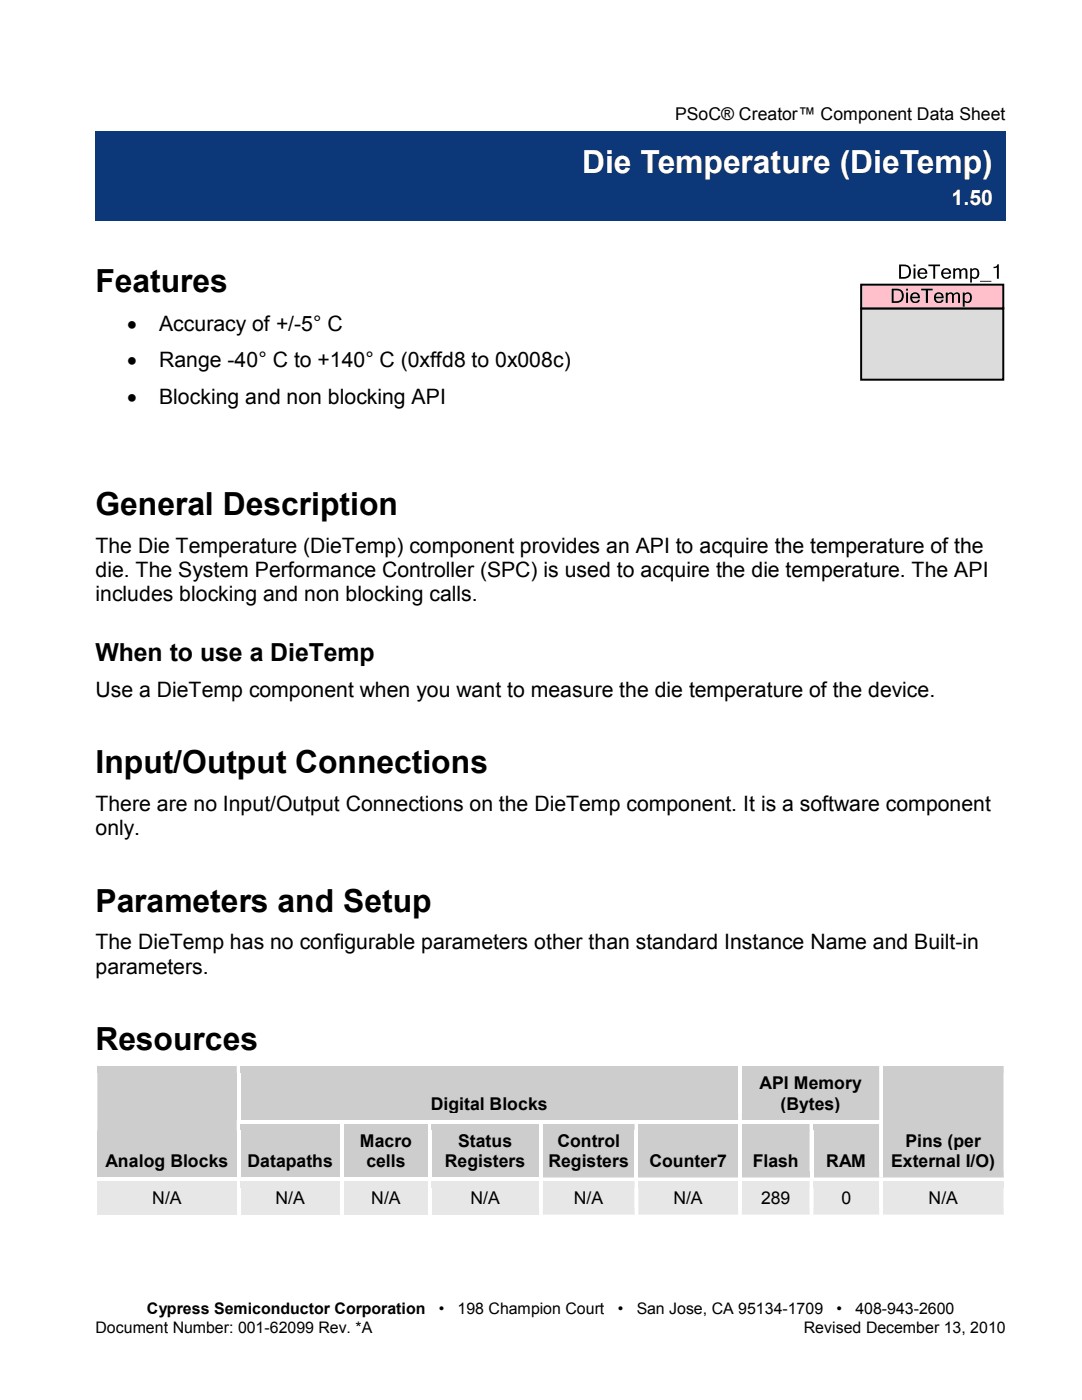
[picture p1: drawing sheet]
<svg xmlns="http://www.w3.org/2000/svg" width="216mm" height="279mm" viewBox="0 0 216 279" stroke-linecap="round" stroke-linejoin="round" font-family="sans-serif">
<g fill="#cdcdcd">
<path d="M19.4 212.9h27.8v22.1h-27.8z"/>
<path d="M20.3 229.7h26.1v4h-26.1z"/>
<path d="M48 212.9h99.2v10.6h-99.2z"/>
<path d="M48.9 218.2h97.5v4h-97.5z"/>
<path d="M148 212.9h27.4v10.6h-27.4z"/>
<path d="M148.9 214.2h25.6v4h-25.6z"/>
<path d="M148.9 218.2h25.6v4h-25.6z"/>
<path d="M177.1 229.7h22.3v4h-22.3z"/>
<path d="M176.2 212.9h24.1v22.1h-24.1zM177.1 225.6h22.3v4.1h-22.3z"/>
</g>
<g fill="#fff">
<path d="M19.4 212.1h27.8v.8h-27.8z"/>
<path d="M18.7 212.1h.7v2.1h-.7zM18.7 212.1h.7v.8h-.7z"/>
</g>
<path d="M19.4 212.9h27.8v1.3h-27.8z" fill="#cdcdcd"/>
<g fill="#fff">
<path d="M48 212.1h99.3v.8h-99.3z"/>
<path d="M47.2 212.9h.8v1.3h-.8zM47.2 212.1h.8v.8h-.8z"/>
</g>
<path d="M48 212.9h99.3v1.3h-99.3z" fill="#cdcdcd"/>
<g fill="#fff">
<path d="M148 212.1h27.4v.8h-27.4z"/>
<path d="M147.3 212.9h.7v1.3h-.7zM147.3 212.1h.7v.8h-.7z"/>
</g>
<path d="M148 212.9h27.4v1.3h-27.4z" fill="#cdcdcd"/>
<path d="M175.4 212.9h.8v1.3h-.8zM175.4 212.1h24.9v.8h-24.9z" fill="#fff"/>
<path d="M176.2 212.9h24.1v1.3h-24.1z" fill="#cdcdcd"/>
<path d="M200.3 212.1h.7v2.1h-.7zM200.3 212.1h.7v.8h-.7zM18.7 214.2h.7v9.3h-.7z" fill="#fff"/>
<path d="M47.6 223.5h100.1" fill="none" stroke="#e6e7e6" stroke-width=".2"/>
<path d="M47.6 222.2h100.1v1.3h-100.1z" fill="#cdcdcd"/>
<path d="M47.2 214.2h.8v9.3h-.8z" fill="#fff"/>
<path d="M147.7 223.5h28.1" fill="none" stroke="#e6e7e6" stroke-width=".2"/>
<path d="M147.7 222.2h28.1v1.3h-28.1z" fill="#cdcdcd"/>
<path d="M147.3 214.2h.7v9.3h-.7zM175.4 214.2h.8v9.3h-.8zM200.3 214.2h.7v9.3h-.7z" fill="#fff"/>
<g fill="#cdcdcd">
<path d="M68.7 224.3h16.6v10.7h-16.6z"/>
<path d="M69.6 225.6h14.9v4.1h-14.9z"/>
<path d="M69.6 229.7h14.9v4h-14.9z"/>
<path d="M86.1 224.3h21.5v10.7h-21.5z"/>
<path d="M87 225.6h19.7v4.1h-19.7z"/>
<path d="M87 229.7h19.7v4h-19.7z"/>
<path d="M109.2 229.7h16.5v4h-16.5z"/>
<path d="M127.4 224.3h19.8v10.7h-19.8z"/>
<path d="M128.3 229.7h18.1v4h-18.1z"/>
<path d="M48 224.3h19.9v10.7h-19.9zM48.9 229.7h18.1v4h-18.1z"/>
<path d="M108.3 224.3h18.3v10.7h-18.3zM109.2 225.6h16.5v4.1h-16.5z"/>
<path d="M148 224.3h13.5v10.7h-13.5zM148.9 229.7h11.8v4h-11.8z"/>
<path d="M162.3 224.3h13.1v10.7h-13.1zM163.2 229.7h11.3v4h-11.3z"/>
</g>
<g fill="#fff">
<path d="M48 223.5h19.9v.8h-19.9z"/>
<path d="M18.7 223.5h.7v2.1h-.7zM47.2 223.5h.8v2.1h-.8z"/>
</g>
<path d="M48 224.3h19.9v1.3h-19.9z" fill="#cdcdcd"/>
<g fill="#fff">
<path d="M67.9 223.5h.8v2.1h-.8z"/>
<path d="M68.7 223.5h16.6v.8h-16.6z"/>
</g>
<path d="M68.7 224.3h16.6v1.3h-16.6z" fill="#cdcdcd"/>
<g fill="#fff">
<path d="M85.3 223.5h.8v2.1h-.8z"/>
<path d="M86.1 223.5h21.5v.8h-21.5z"/>
</g>
<path d="M86.1 224.3h21.5v1.3h-21.5z" fill="#cdcdcd"/>
<path d="M107.6 223.5h.7v2.1h-.7zM108.3 223.5h18.3v.8h-18.3z" fill="#fff"/>
<path d="M108.3 224.3h18.3v1.3h-18.3z" fill="#cdcdcd"/>
<path d="M126.6 223.5h.8v2.1h-.8zM127.4 223.5h19.9v.8h-19.9z" fill="#fff"/>
<path d="M127.4 224.3h19.9v1.3h-19.9z" fill="#cdcdcd"/>
<path d="M147.3 223.5h.7v2.1h-.7zM148 223.5h13.5v.8h-13.5z" fill="#fff"/>
<path d="M148 224.3h13.5v1.3h-13.5z" fill="#cdcdcd"/>
<path d="M161.5 223.5h.8v2.1h-.8zM162.3 223.5h13.1v.8h-13.1z" fill="#fff"/>
<path d="M162.3 224.3h13.1v1.3h-13.1z" fill="#cdcdcd"/>
<path d="M175.4 223.5h.8v2.1h-.8zM200.3 223.5h.7v2.1h-.7z" fill="#fff"/>
<path d="M19 235h28.6" fill="none" stroke="#e6e7e6" stroke-width=".2"/>
<path d="M19 233.7h28.6v1.2h-28.6z" fill="#cdcdcd"/>
<path d="M18.7 225.6h.7v9.4h-.7z" fill="#fff"/>
<path d="M47.6 235h20.7" fill="none" stroke="#e6e7e6" stroke-width=".2"/>
<path d="M47.6 233.7h20.7v1.2h-20.7z" fill="#cdcdcd"/>
<path d="M47.2 225.6h.8v9.4h-.8z" fill="#fff"/>
<path d="M68.3 235h17.4" fill="none" stroke="#e6e7e6" stroke-width=".2"/>
<path d="M68.3 233.7h17.4v1.2h-17.4z" fill="#cdcdcd"/>
<path d="M67.9 225.6h.8v9.4h-.8z" fill="#fff"/>
<path d="M85.7 235h22.2" fill="none" stroke="#e6e7e6" stroke-width=".2"/>
<path d="M85.7 233.7h22.2v1.2h-22.2z" fill="#cdcdcd"/>
<path d="M85.3 225.6h.8v9.4h-.8z" fill="#fff"/>
<path d="M107.9 235h19.1" fill="none" stroke="#e6e7e6" stroke-width=".2"/>
<path d="M107.9 233.7h19.1v1.2h-19.1z" fill="#cdcdcd"/>
<path d="M107.6 225.6h.7v9.4h-.7z" fill="#fff"/>
<path d="M127 235h20.7" fill="none" stroke="#e6e7e6" stroke-width=".2"/>
<path d="M127 233.7h20.7v1.2h-20.7z" fill="#cdcdcd"/>
<path d="M126.6 225.6h.8v9.4h-.8z" fill="#fff"/>
<path d="M147.7 235h14.2" fill="none" stroke="#e6e7e6" stroke-width=".2"/>
<path d="M147.7 233.7h14.2v1.2h-14.2z" fill="#cdcdcd"/>
<path d="M147.3 225.6h.7v9.4h-.7z" fill="#fff"/>
<path d="M161.9 235h13.9" fill="none" stroke="#e6e7e6" stroke-width=".2"/>
<path d="M161.9 233.7h13.9v1.2h-13.9z" fill="#cdcdcd"/>
<path d="M161.5 225.6h.8v9.4h-.8z" fill="#fff"/>
<path d="M175.8 235h24.9" fill="none" stroke="#e6e7e6" stroke-width=".2"/>
<path d="M175.8 233.7h24.9v1.2h-24.9z" fill="#cdcdcd"/>
<path d="M175.4 225.6h.8v9.4h-.8zM200.3 225.6h.7v9.4h-.7z" fill="#fff"/>
<g fill="#e6e7e6">
<path d="M19.4 235.8h27.8v6.6h-27.8z"/>
<path d="M20.3 237.1h26.1v4h-26.1z"/>
<path d="M68.7 235.8h16.6v6.6h-16.6z"/>
<path d="M69.6 237.1h14.9v4h-14.9z"/>
<path d="M86.1 235.8h21.5v6.6h-21.5z"/>
<path d="M87 237.1h19.7v4h-19.7z"/>
<path d="M127.4 235.8h19.8v6.6h-19.8z"/>
<path d="M128.3 237.1h18.1v4h-18.1z"/>
<path d="M48 235.8h19.9v6.6h-19.9zM48.9 237.1h18.1v4h-18.1z"/>
<path d="M108.3 235.8h18.3v6.6h-18.3zM109.2 237.1h16.5v4h-16.5z"/>
<path d="M148 235.8h13.5v6.6h-13.5zM148.9 237.1h11.8v4h-11.8z"/>
<path d="M162.3 235.8h13.1v6.6h-13.1zM163.2 237.1h11.3v4h-11.3z"/>
<path d="M176.2 235.8h24.1v6.6h-24.1zM177.1 237.1h22.3v4h-22.3z"/>
</g>
<g fill="#fff">
<path d="M18.7 235h.7v2.1h-.7z"/>
<path d="M19.4 235h27.8v.8h-27.8z"/>
</g>
<path d="M19.4 235.8h27.8v1.3h-27.8z" fill="#e6e7e6"/>
<g fill="#fff">
<path d="M47.2 235h.8v2.1h-.8z"/>
<path d="M48 235h19.9v.8h-19.9z"/>
</g>
<path d="M48 235.8h19.9v1.3h-19.9z" fill="#e6e7e6"/>
<g fill="#fff">
<path d="M67.9 235h.8v2.1h-.8z"/>
<path d="M68.7 235h16.6v.8h-16.6z"/>
</g>
<path d="M68.7 235.8h16.6v1.3h-16.6z" fill="#e6e7e6"/>
<g fill="#fff">
<path d="M85.3 235h.8v2.1h-.8z"/>
<path d="M86.1 235h21.5v.8h-21.5z"/>
</g>
<path d="M86.1 235.8h21.5v1.3h-21.5z" fill="#e6e7e6"/>
<path d="M107.6 235h.7v2.1h-.7zM108.3 235h18.3v.8h-18.3z" fill="#fff"/>
<path d="M108.3 235.8h18.3v1.3h-18.3z" fill="#e6e7e6"/>
<path d="M126.6 235h.8v2.1h-.8zM127.4 235h19.9v.8h-19.9z" fill="#fff"/>
<path d="M127.4 235.8h19.9v1.3h-19.9z" fill="#e6e7e6"/>
<path d="M147.3 235h.7v2.1h-.7zM148 235h13.5v.8h-13.5z" fill="#fff"/>
<path d="M148 235.8h13.5v1.3h-13.5z" fill="#e6e7e6"/>
<path d="M161.5 235h.8v2.1h-.8zM162.3 235h13.1v.8h-13.1z" fill="#fff"/>
<path d="M162.3 235.8h13.1v1.3h-13.1z" fill="#e6e7e6"/>
<path d="M175.4 235h.8v2.1h-.8zM176.2 235h24.1v.8h-24.1z" fill="#fff"/>
<path d="M176.2 235.8h24.1v1.3h-24.1z" fill="#e6e7e6"/>
<path d="M200.3 235h.7v2.1h-.7z" fill="#fff"/>
<path d="M19 242.4h28.6" fill="none" stroke="#e6e7e6" stroke-width=".2"/>
<path d="M19 241.1h28.6v1.3h-28.6z" fill="#e6e7e6"/>
<g fill="#fff">
<path d="M18.7 237.1h.7v6.1h-.7z"/>
<path d="M19.4 242.4h27.8v.8h-27.8z"/>
</g>
<path d="M47.6 241.1h20.7v1.3h-20.7z" fill="#e6e7e6"/>
<g fill="#fff">
<path d="M47.2 237.1h.8v6.1h-.8z"/>
<path d="M48 242.4h19.9v.8h-19.9z"/>
</g>
<path d="M68.3 241.1h17.4v1.3h-17.4z" fill="#e6e7e6"/>
<g fill="#fff">
<path d="M67.9 237.1h.8v6.1h-.8z"/>
<path d="M68.7 242.4h16.6v.8h-16.6z"/>
</g>
<path d="M85.7 241.1h22.2v1.3h-22.2z" fill="#e6e7e6"/>
<g fill="#fff">
<path d="M85.3 237.1h.8v6.1h-.8z"/>
<path d="M86.1 242.4h21.5v.8h-21.5z"/>
</g>
<path d="M107.9 241.1h19.1v1.3h-19.1z" fill="#e6e7e6"/>
<path d="M107.6 237.1h.7v6.1h-.7zM108.3 242.4h18.3v.8h-18.3z" fill="#fff"/>
<path d="M127 241.1h20.7v1.3h-20.7z" fill="#e6e7e6"/>
<path d="M126.6 237.1h.8v6.1h-.8zM127.4 242.4h19.9v.8h-19.9z" fill="#fff"/>
<path d="M147.7 241.1h14.2v1.3h-14.2z" fill="#e6e7e6"/>
<path d="M147.3 237.1h.7v6.1h-.7zM148 242.4h13.5v.8h-13.5z" fill="#fff"/>
<path d="M161.9 242.4h13.9" fill="none" stroke="#e6e7e6" stroke-width=".2"/>
<path d="M161.9 241.1h13.9v1.3h-13.9z" fill="#e6e7e6"/>
<path d="M161.5 237.1h.8v6.1h-.8zM162.3 242.4h13.1v.8h-13.1z" fill="#fff"/>
<path d="M175.8 241.1h24.9v1.3h-24.9z" fill="#e6e7e6"/>
<path d="M175.4 237.1h.8v6.1h-.8zM176.2 242.4h24.1v.8h-24.1zM200.3 237.1h.7v6.1h-.7z" fill="#fff"/>
<path d="M19 26.1h181.7v17.8h-181.7z" fill="#0c387a"/>
<path d="M171 52h29.6v24.6h-29.6z" fill="#fff"/>
<path d="M171.8 61.6h28.4v14.2h-28.4z" fill="#dcdcdc"/>
<path d="M171.8 61.6h28.4v14.2h-28.4z" fill="none" stroke="#000" stroke-width=".39"/>
<path d="M171.8 56.8h28.4v4.8h-28.4z" fill="#ffc0cb"/>
<path d="M171.8 56.8h28.4v4.8h-28.4z" fill="none" stroke="#000" stroke-width=".39"/>
<g fill="#000">
<path d="M177.9 57.6a1.92 1.92 0 0 1 2.4 .9 1.4 1.4 0 0 1-1.4 2h-1zM178.3 58v2.1a1.17 1.17 0 0 0 1.7-1.1l-.1-.3a.87 .87 0 0 0-1-.7zM180.8 58.4h.4v2.1h-.4zM180.8 57.6h.4v.4h-.4zM181.9 58.6a.99 .99 0 0 1 1.2-.2 .99 .99 0 0 1 .5 1.1h-1.6a.59 .59 0 0 0 .4 .7 .59 .59 0 0 0 .7-.4h.5a1.05 1.05 0 0 1-1.5 .6 1.05 1.05 0 0 1-.4-1.6zM182.2 58.8l-.2 .4h1.2l-.4-.5zM183.8 57.6h2.3v.4h-.9v2.5h-.5v-2.5h-.9zM186.6 58.6a.99 .99 0 0 1 1.2-.2 .99 .99 0 0 1 .5 1.1h-1.6a.59 .59 0 0 0 .5 .7 .59 .59 0 0 0 .7-.4h.4a1.03 1.03 0 0 1-1.5 .6 1.03 1.03 0 0 1-.3-1.6zM186.9 58.8l-.2 .4h1.2l-.4-.5zM188.7 58.4h.4v.2l.2-.1a.65 .65 0 0 1 1 .2 .68 .68 0 0 1 .8-.3 .68 .68 0 0 1 .5 .7v1.4h-.4v-1.6l-.3-.3-.6 .4v1.5h-.4v-1.6l-.1-.2h-.3l-.4 .3v1.5h-.4zM192.1 58.4h.4v.2a.83 .83 0 0 1 1-.2 .83 .83 0 0 1 .4 1 .89 .89 0 0 1-.4 1 .89 .89 0 0 1-1-.1v.9h-.4zM192.7 58.8l-.2 .2v.9a.6 .6 0 0 0 .8 .2 .6 .6 0 0 0 .2-.7 .55 .55 0 0 0-.1-.7 .55 .55 0 0 0-.7 .1z" fill-rule="evenodd"/>
<path d="M179.4 52.8a1.88 1.88 0 0 1 2.3 .9 1.39 1.39 0 0 1-1.4 1.9h-.9zM179.8 53.1v2.2a1.37 1.37 0 0 0 1.5-.5 1.06 1.06 0 0 0 0-1.2 1.06 1.06 0 0 0-1-.5zM182.3 53.6h.4v2h-.4zM182.3 52.8h.4v.4h-.4zM183.3 53.8a.99 .99 0 0 1 1.2-.2 .99 .99 0 0 1 .5 1.1h-1.5a.6 .6 0 0 0 .4 .6 .6 .6 0 0 0 .7-.3h.4a1.05 1.05 0 0 1-1.6 .5 1.05 1.05 0 0 1-.1-1.7zM183.7 53.9l-.2 .5h1.2l-.4-.6zM185.3 52.8h2.3v.3h-1v2.5h-.4v-2.5h-.9zM188.1 53.8a.99 .99 0 0 1 1.1-.2 .99 .99 0 0 1 .6 1.1h-1.6a.62 .62 0 0 0 .4 .6 .62 .62 0 0 0 .8-.3h.3a1.05 1.05 0 0 1-1.5 .5 1.05 1.05 0 0 1-.1-1.7zM188.4 53.9l-.2 .5h1.2a.63 .63 0 0 0-.4-.5 .63 .63 0 0 0-.6 0zM190.2 53.6h.4v.2a.65 .65 0 0 1 1.1 .1 .7 .7 0 0 1 .8-.3 .7 .7 0 0 1 .5 .7v1.3h-.3l-.1-1.5-.3-.3-.5 .3v1.5h-.4v-1.5l-.1-.3h-.4l-.3 .3v1.5h-.4zM193.6 53.6h.3v.2a.91 .91 0 0 1 1.2-.1 .91 .91 0 0 1 .3 1.2 .89 .89 0 0 1-1.5 .6v.9h-.3zM193.9 54.1v1a.67 .67 0 0 0 .9 .1 .67 .67 0 0 0 .2-.9 .56 .56 0 0 0-.5-.5 .56 .56 0 0 0-.6 .3zM195.5 56h2.3v.2h-2.3zM198.2 53.3a.63 .63 0 0 0 .8-.6h.3v2.9h-.4v-2.2l-.7 .1z" fill-rule="evenodd"/>
</g>
<text font-size="6.3" fill="#fff" x="116.2" y="34.5">Die Temperature (DieTemp)</text>
<g font-size="6.3">
<text x="19" y="58.3">Features</text>
<text x="19" y="102.8">General Description</text>
<text x="19" y="154.3">Input/Output Connections</text>
<text x="19" y="181.9">Parameters and Setup</text>
<text x="19" y="209.6">Resources</text>
</g>
<text font-size="5" x="19" y="131.9">When to use a DieTemp</text>
<text font-size="4.2" fill="#fff" x="189.9" y="40.9">1.50</text>
<g font-size="4.2">
<text x="25.4" y="66">•</text>
<text x="31.7" y="66">Accuracy of +/-5° C</text>
<text x="25.4" y="73.3">•</text>
<text x="31.8" y="73.3">Range -40° C to +140° C (0xffd8 to 0x008c)</text>
<text x="25.4" y="80.6">•</text>
<text x="31.8" y="80.6">Blocking and non blocking API</text>
<text x="19" y="110.3">The Die Temperature (DieTemp) component provides an API to acquire the temperature of the</text>
<text x="19.1" y="115.1">die. The System Performance Controller (SPC) is used to acquire the die temperature. The API</text>
<text x="19.1" y="120">includes blocking and non blocking calls.</text>
<text x="19" y="139.1">Use a DieTemp component when you want to measure the die temperature of the device.</text>
<text x="19" y="161.8">There are no Input/Output Connections on the DieTemp component. It is a software component</text>
<text x="19.1" y="166.7">only.</text>
<text x="19" y="189.4">The DieTemp has no configurable parameters other than standard Instance Name and Built-in</text>
<text x="19.1" y="194.3">parameters.</text>
</g>
<g font-size="3.5">
<text x="134.7" y="23.9">PSoC® Creator™ Component Data Sheet</text>
<text x="86" y="221.4">Digital Blocks</text>
<text x="151.6" y="217.4">API Memory</text>
<text x="155.7" y="221.4">(Bytes)</text>
<text x="21.1" y="232.9">Analog Blocks</text>
<text x="49.4" y="232.9">Datapaths</text>
<text x="71.8" y="228.8">Macro</text>
<text x="73.1" y="232.9">cells</text>
<text x="88.8" y="232.9">Registers</text>
<text x="91.4" y="228.8">Status</text>
<text x="109.4" y="232.9">Registers</text>
<text x="111.2" y="228.8">Control</text>
<text x="129.6" y="232.9">Counter7</text>
<text x="150.2" y="232.9">Flash</text>
<text x="164.8" y="232.9">RAM</text>
<text x="177.8" y="232.9">External I/O)</text>
<text x="180.7" y="228.8">Pins (per</text>
<text x="30.4" y="240.3">N/A</text>
<text x="55" y="240.3">N/A</text>
<text x="74.1" y="240.3">N/A</text>
<text x="93.9" y="240.3">N/A</text>
<text x="114.5" y="240.3">N/A</text>
<text x="134.4" y="240.3">N/A</text>
<text x="151.8" y="240.3">289</text>
<text x="167.9" y="240.3">0</text>
<text x="185.3" y="240.3">N/A</text>
</g>
<g font-size="3.2">
<text x="29.3" y="262.3">Cypress Semiconductor Corporation</text>
<text x="87.6" y="262.3">•</text>
<text x="91.3" y="262.3">198 Champion Court</text>
<text x="123.3" y="262.3">•</text>
<text x="127" y="262.3">San Jose, CA 95134-1709</text>
<text x="166.9" y="262.3">•</text>
<text x="170.7" y="262.3">408-943-2600</text>
<text x="19" y="266">Document Number: 001-62099 Rev. *A</text>
<text x="160.4" y="266">Revised December 13, 2010</text>
</g>
</svg>
